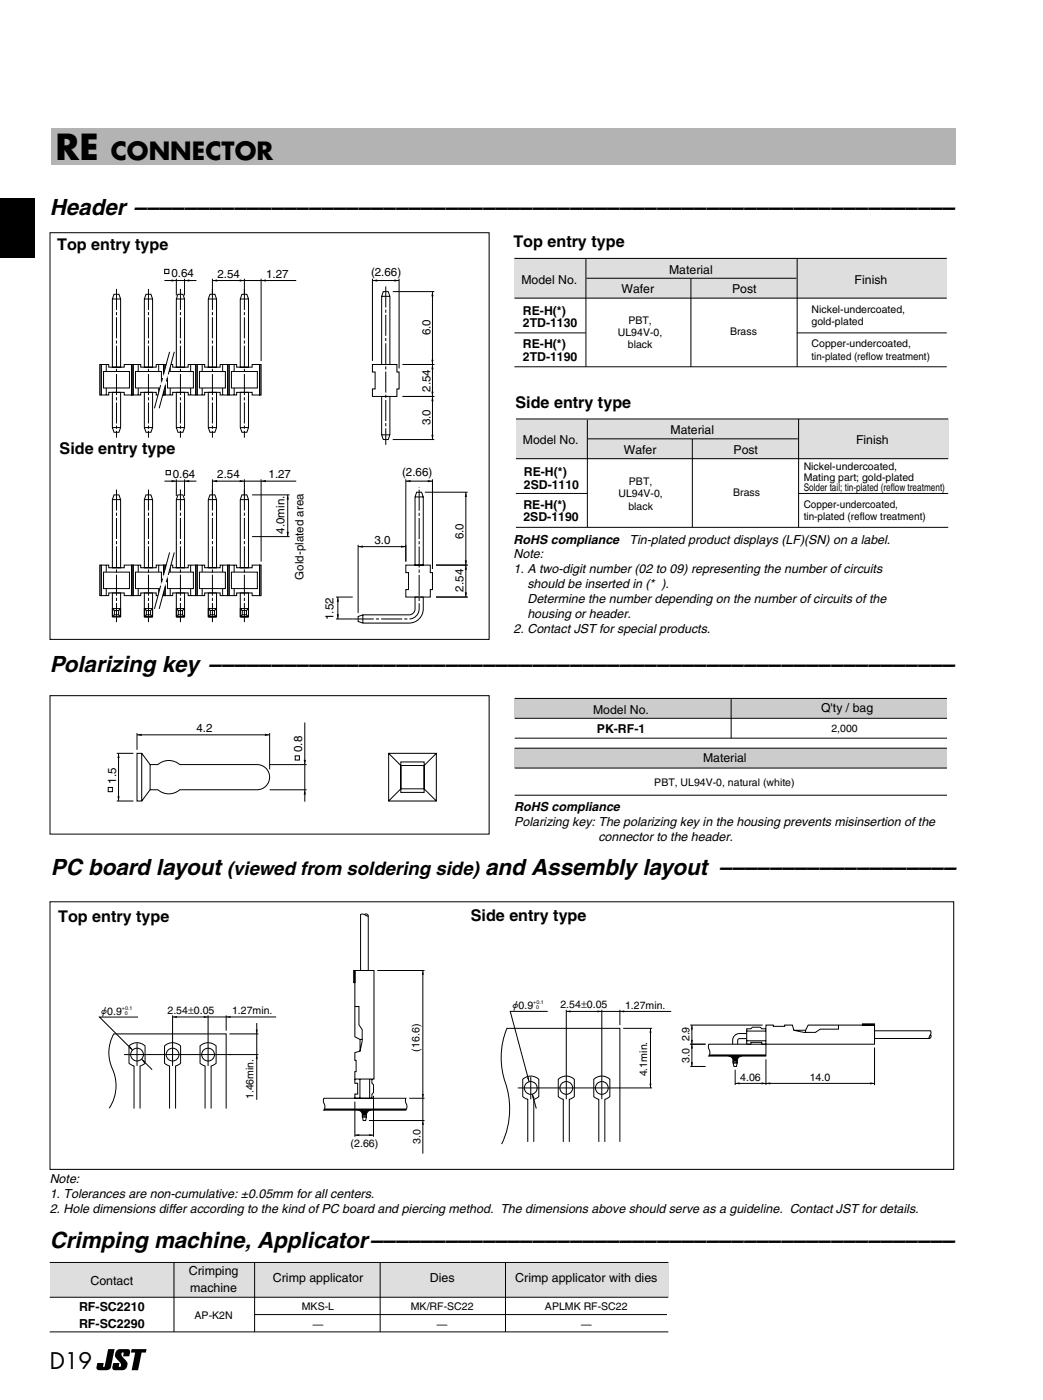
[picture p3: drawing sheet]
<svg xmlns="http://www.w3.org/2000/svg" width="210mm" height="282mm" viewBox="0 0 210 282" stroke-linecap="round" stroke-linejoin="round" font-family="sans-serif">
<path d="M-.1 40h7.1v12h-7.1z" fill-rule="evenodd" fill="#000"/>
<path d="M23.9 151.7l.2 .9h-.5zM27.6 148l.9-.3v.5zM53.3 147.7l1 .3-1 .2zM61.3 159l.3 1h-.5zM61.1 153h.5l-.3 .9zM23.6 160.3h.5l-.2 1zM21.8 271.6h1.3l-.8 3.6a.9 .9 0 0 1-.9 .7h-1.5a.49 .49 0 0 1-.5-.6l.2-.9h1.3l-.1 .8h.2zM23.6 271.8l.5-.2h1.6a.49 .49 0 0 1 .5 .6l-.2 .9h-1.2l.1-.8-.4 .1a1.53 1.53 0 0 0 .8 1.5 1.18 1.18 0 0 1-.6 2h-1.6a.49 .49 0 0 1-.5-.6l.2-.9h1.2l-.1 .8 .4-.1a1.53 1.53 0 0 0-.9-1.5 1.21 1.21 0 0 1 .2-1.8zM26.5 271.6h3l-.1 .7h-.9l-.7 3.6h-1.3l.7-3.6h-.9z" fill="#000"/>
<g fill="none" stroke="#000" stroke-width=".2">
<path d="M10.1 140.1h88.3v27.8h-88.3zM21.8 158.5h.8v.9h-.8zM23.5 151.7h3.4M23.9 151.7v9.6M27.6 151.7h.9v9.6h-.9zM27.6 147.6v3.4M27.6 148h26.7M28.5 151.7l1.7 2.2h1.6a3.4 3.4 0 0 1 4.4 0h15.5a2.54 2.54 0 0 1 2.6 2.6 2.54 2.54 0 0 1-2.6 2.5h-15.5a3.4 3.4 0 0 1-4.4 0h-1.6l-1.7 2.3M30.2 153.9v5.1M54.3 147.6v7.3M54.3 159h7.4M54.3 153.9h7.4"/>
<path d="M59.4 152.2h.9v.8h-.9zM61.3 145.5v15.9M78.2 151.7h9.6v9.6h-9.6zM78.2 151.7l2.5 2.4M80.7 154.1h4.7v4.7h-4.7zM80.7 153.4h4.7v6.1h-4.7zM80.7 158.8l-2.5 2.5M85.4 158.8l2.4 2.5M87.8 151.7l-2.4 2.4M23.5 161.3h3.4"/>
</g>
<g fill="#ccc">
<path d="M103.6 150.6h87v4h-87z"/>
<path d="M103.6 140.6h87v4h-87z"/>
</g>
<g fill="none" stroke="#000" stroke-width=".2">
<path d="M103.6 140.6h87M103.6 144.6h87M103.6 148.6h87M103.6 150.6h87M103.6 154.6h87M147.1 140.7v7.9M103.6 160.1h87M10.1 181.6h181.8v53.8h-181.8zM71.2 195.4h.2v2.4h-.2zM72.6 184.1h.5l1 .3v11h-1.5zM73.3 184.1a.46 .46 0 0 1 .5-.1 .46 .46 0 0 1 .3 .4M75.9 195.4h9.5"/>
<path d="M85.1 195.4v36.9M25 212.3h27M27.6 210.1v4.5M27.8 204.8h-7.8l6.7 6.6M28.5 213.2l2.1 2.2M34.7 204.4v10.2M34.7 204.8h20.9M41.9 204.4v10.2M45.5 204.4v3.1M46.2 208.2h5.8M51.7 206v15.4M71.4 202.7h.8v3.6l.7 1v2.3l-.4 2-1.1 .3v1.6h.3v2.3h-.3v1.5h3.9v-21.9h-3.9v13.4l1.1 .5v2.3"/>
<path d="M71.4 217.3v.8h.6v2.2h-.6v.8h3.5v-.8l.3-.3v-1.6l-.3-.3v-.8M72.4 217.3v3.8M72.5 209.3h.4M74.4 217.3v3.8M104.2 219h27M106.8 216.8v4.5M110.2 203.6h-7.5l3.8 14.2M114 203.3v18M114 203.6h21.1M121.1 203.3v18M124.8 203.3v3.1M125.4 207h5.8"/>
<path d="M130.9 207v12M138.9 210.2h3.1M138.9 214.7h3.1M138.9 206.4h14.6M139.2 206.4v8.3M142.7 210.2h11.4v2.4h-11.5a1.57 1.57 0 0 0 0-1.7zM142.8 212.4h11.3M147.5 213.6h.9l-.2 1.1h-.5zM147.5 213.6h.9v.4h-.9zM147.5 214h.9M148 215.4v3.1M148 218.1h28"/>
<path d="M150.3 208.1h-1.5a1.58 1.58 0 0 0-1.4 2.1M150.3 209.1l-1.7 .1-.1 .3v.7M150.3 209.5h3.8M150.3 207.6h3.8M154.1 207.1h-.8l-.3-.3h-1.6l-.3 .3h-.8v3.1h.8v-.3h2.2v.3h.8M154.1 213.3v5.2M162.1 207.4v.5M168.7 206.4v.8h-3.6l-1 .7h-2.3l-2-.5-.3-1h-1.6v.2h-2.3v-.2h-1.5v3.8h21.9v-3.8h-13.4l-.5 1h-2.3M173.6 206.1h2.4v.3h-2.4zM176 207.5h11.3l.1 .4-.4 1.2h-11zM176 210.9v7.6M187.3 208.3a.46 .46 0 0 1 .1 .5 .46 .46 0 0 1-.4 .3"/>
<path d="M22 223.1a8.4 8.4 0 0 0 .4-8.5 7.7 7.7 0 0 1 .5-6.4h22.6v15M27 223.2v-8.6l-1-.5v-3.5a2.33 2.33 0 0 1 3.2 0v3.5l-1 .5v8.6M34.1 223.2v-8.6l-1-.5v-3.5a2.33 2.33 0 0 1 3.2 0v3.5l-1 .5v8.6M41.3 223.2v-8.6l-1-.5v-3.5a2.33 2.33 0 0 1 3.2 0v3.5l-1 .5v8.6M65.2 221.1h16.5a1.65 1.65 0 0 0 .2 1.5l-.2 .9h-16.5a1.57 1.57 0 0 0-.1-1.7zM65.3 223.3h16.5M71.4 221.8v7.1M71.4 228.5h3.8M72.9 224.5h.9l-.2 1.1h-.5zM72.9 224.5h.9v.4h-.9zM72.9 224.9h.9M74.2 225.6h11.2"/>
<path d="M75.2 220.6v8.3M82.3 221.1h3.1M106.2 229.9v-8.6l-1-.5v-3.5a2.34 2.34 0 0 1 3.2 0v3.5l-1 .5v8.6M107.1 220.3l.8 2.9M113.4 229.9v-8.6l-1.1-.5v-3.5a2.34 2.34 0 0 1 3.3 0v3.5l-1 .5v8.6M120.5 229.9v-8.6l-1-.5v-3.5a2.34 2.34 0 0 1 3.2 0v3.5l-1 .5v8.6M124.8 229.9v-22.9h-22.8a16.1 16.1 0 0 0 .1 12.1 16.4 16.4 0 0 1-1.2 11.3"/>
<circle cx="27.6" cy="212.3" r="1.29"/>
<circle cx="34.7" cy="212.3" r="1.29"/>
<circle cx="41.9" cy="212.3" r="1.29"/>
<circle cx="106.8" cy="219" r="1.29"/>
<circle cx="114" cy="219" r="1.29"/>
<circle cx="121.1" cy="219" r="1.29"/>
</g>
<g fill="#000">
<path d="M85.1 195.4l.2 .9h-.4zM26 211l.2-.3 .5 .8zM28.5 213.2l.7 .5-.2 .3zM34.7 204.8l.9-.2v.4zM41 204.6l.9 .2-.9 .2zM45.5 204.8l.9-.2v.4zM51.5 207.3h.4l-.2 .9zM51.7 212.3l.2 .9h-.4zM106.1 217l.4-.1v.9zM114 203.6l.8-.2v.4zM120.2 203.4l.9 .2-.9 .2zM124.8 203.6l.8-.2v.4z"/>
<path d="M130.7 218.2h.4l-.2 .8zM130.9 207l.2 .9h-.4zM139.2 210.2l.2 .9h-.4zM139.2 206.4l.2 .9h-.4zM139 213.8h.4l-.2 .9zM139 209.4h.4l-.2 .8zM148 218.1l.8-.2v.4zM153.3 217.9l.8 .2-.8 .2zM142.8 212.4h11.3v.2h-11.5zM154.1 218.1l.9-.2v.4zM175.1 217.9l.9 .2-.9 .2zM71.4 228.5l.9-.2v.4z"/>
<path d="M74.3 228.3l.9 .2-.9 .2zM65.3 223.3h16.5l-.1 .2h-16.5zM85.1 225.6l.2 .9h-.4zM84.9 220.2h.4l-.2 .9zM107.1 220.3l.5 .8-.4 .1z"/>
</g>
<path d="M146.6 212.6h2.7a.96 .96 0 0 0-.9 1h-.9a.96 .96 0 0 0-.9-1zM72 223.5h2.7a.96 .96 0 0 0-.9 1h-.9a.96 .96 0 0 0-.9-1z" fill="#000" stroke="#000" stroke-width=".2"/>
<path d="M10.2 25.8h182.1v7.4h-182.1z" fill="#b3b3b3"/>
<path d="M33.1 54.2h.9v.9h-.9zM42.3 59.2h.9l.4 1v13.7h-1.7v-13.7zM39.7 73.4h1.5v.5h3.1v-.5h1.5v6.1h-1.5v-.5h-3.1v.5h-1.5zM40.7 73.4v6.1M41.9 60.2h1.7M44.8 73.4v6.1" fill="none" stroke="#000" stroke-width=".2"/>
<path d="M40.1 74.8h5.3v3.3h-5.3z" fill="#fff"/>
<path d="M35.8 59.2h1l.3 1v13.7h-1.6v-13.7zM33.2 73.4h1.6v.5h3.1v-.5h1.5v6.1h-1.5v-.5h-3.1v.5h-1.6zM34.3 73.4v6.1M35.5 60.2h1.6M38.4 73.4v6.1M40.1 74.8h5.3v3.3h-5.3zM41.9 79h1.7v7.1l-.4 .9h-.9l-.4-.9zM41.9 86.1h1.7" fill="none" stroke="#000" stroke-width=".2"/>
<path d="M42.7 58.2v29.9" fill="none" stroke="#000" stroke-width=".2" stroke-dasharray="4.2 .4 .6 .4" stroke-linecap="butt"/>
<path d="M33.7 74.8h5.2v3.3h-5.2z" fill="#fff"/>
<path d="M29.4 59.2h1l.3 1v13.7h-1.7v-13.7zM26.8 73.4h1.5v.5h3.1v-.5h1.5v6.1h-1.5v-.5h-3.1v.5h-1.5zM27.8 73.4v6.1M29 60.2h1.7M31.9 73.4v6.1M32.9 73.4h.3v6.1h-.3zM33.7 74.8h5.2v3.3h-5.2zM35.5 79h1.6v7.1l-.3 .9h-1l-.3-.9zM39.4 73.4h.3v6.1h-.3zM35.5 86.1h1.6" fill="none" stroke="#000" stroke-width=".2"/>
<path d="M36.3 58.2v29.9" fill="none" stroke="#000" stroke-width=".2" stroke-dasharray="4.2 .4 .6 .4" stroke-linecap="butt"/>
<path d="M27.3 74.8h5.2v3.3h-5.2z" fill="#fff"/>
<path d="M22.9 59.2h1l.4 1v13.7h-1.7v-13.7zM20.4 73.4h1.5v.5h3.1v-.5h1.5v6.1h-1.5v-.5h-3.1v.5h-1.5zM21.4 73.4v6.1M22.6 60.2h1.7M26.5 73.4h.3v6.1h-.3zM27.3 74.8h5.2v3.3h-5.2zM29 79h1.7v7.1l-.3 .9h-1l-.4-.9zM29 86.1h1.7" fill="none" stroke="#000" stroke-width=".2"/>
<path d="M29.9 58.2v29.9" fill="none" stroke="#000" stroke-width=".2" stroke-dasharray="4.2 .4 .6 .4" stroke-linecap="butt"/>
<path d="M20.8 74.8h5.3v3.3h-5.3z" fill="#fff"/>
<path d="M48.7 59.2h1l.3 1v13.7h-1.6v-13.7zM20.1 73.4h.3v6.1h-.3zM20.8 74.8h5.3v3.3h-5.3zM22.6 79h1.7v7.1l-.4 .9h-1l-.3-.9zM46.1 73.4h1.5v.5h3.1v-.5h1.6v6.1h-1.6v-.5h-3.1v.5h-1.5zM47.1 73.4v6.1M48.4 60.2h1.6M52.3 73.4h.2v6.1h-.2zM22.6 86.1h1.7" fill="none" stroke="#000" stroke-width=".2"/>
<path d="M23.4 58.2v29.9" fill="none" stroke="#000" stroke-width=".2" stroke-dasharray="4.2 .4 .6 .4" stroke-linecap="butt"/>
<path d="M46.6 74.8h5.2v3.3h-5.2z" fill="#fff"/>
<path d="M76.8 59.7h1.7M77.1 58.7h1l.4 1v13.7h-1.7v-13.7zM45.8 73.4h.3v6.1h-.3zM46.6 74.8h5.2v3.3h-5.2zM48.4 79h1.6v7.1l-.3 .9h-1l-.3-.9zM75 73.4h4.9v1.5h.4v3.4h-.4v1.5h-4.9v-1.5h.5v-3.4h-.5zM76.8 79.8h1.7v7.7l-.4 1h-1l-.3-1zM48.4 86.1h1.6M76.8 87.5h1.7" fill="none" stroke="#000" stroke-width=".2"/>
<path d="M49.2 58.2v29.9" fill="none" stroke="#000" stroke-width=".2" stroke-dasharray="4.2 .4 .6 .4" stroke-linecap="butt"/>
<path d="M34.1 70.8h1l-3.1 11.4h-.9z" fill="#fff"/>
<g fill="none" stroke="#000" stroke-width=".2">
<path d="M33.1 56.5h6.4M35.5 56.1v3.4M37.1 56.1v3.4M42.7 56.5h16.9M42.7 56.1v3.4M49.2 56.1v3.4M52.5 56.1v16.6M75 56.5h5.3M75 56.1v16.6M79 58.7h8.4M80.3 56.1v18.1M87 58.7v29.8"/>
<path d="M32.3 77.5l-1.2 4.7M32.7 76.1l-.2 .7M33.3 77.5l-1.3 4.7M33.7 76.1l-.2 .7M34.1 70.8l-1.2 4.6M35.1 70.8l-1.2 4.6M81 73.4h6.4M81 79.8h6.4M42.3 99.6h.9l.4 1v13.7h-1.7v-13.7zM79 88.5h8.4M39.7 113.8h1.5v.5h3.1v-.5h1.5v6.1h-1.5v-.5h-3.1v.5h-1.5zM40.7 113.8v6.1"/>
<path d="M41.9 100.6h1.7M44.8 113.8v6.1"/>
</g>
<g fill="#000">
<path d="M34.5 56.3l1 .2-1 .2zM37.1 56.5l1-.2v.4zM42.7 56.5l1-.2v.4zM48.2 56.3l1 .2-1 .2zM52.5 56.5l1-.2v.4zM75 56.5l.9-.2v.4zM79.4 56.3l.9 .2-.9 .2zM87 58.7l.3 1h-.5zM87 73.4l.3 .9h-.5zM86.8 72.4h.5l-.3 1zM86.8 78.9h.5l-.3 .9zM87 79.8l.3 1h-.5z"/>
<path d="M86.8 87.5h.5l-.3 1z"/>
</g>
<path d="M77.6 57.7v31.9" fill="none" stroke="#000" stroke-width=".2" stroke-dasharray="4.2 .4 .6 .4" stroke-linecap="butt"/>
<path d="M40.1 115.2h5.3v3.3h-5.3z" fill="#fff"/>
<path d="M35.8 99.6h1l.3 1v13.7h-1.6v-13.7zM33.2 113.8h1.6v.5h3.1v-.5h1.5v6.1h-1.5v-.5h-3.1v.5h-1.6zM34.3 113.8v6.1M35.5 100.6h1.6M38.4 113.8v6.1M40.1 115.2h5.3v3.3h-5.3zM41.9 119.4h1.7v4.8h-1.7z" fill="none" stroke="#000" stroke-width=".2"/>
<path d="M42.7 98.6v26.7" fill="none" stroke="#000" stroke-width=".2" stroke-dasharray="4.2 .4 .6 .4" stroke-linecap="butt"/>
<path d="M33.7 115.2h5.2v3.3h-5.2z" fill="#fff"/>
<path d="M29.4 99.6h1l.3 1v13.7h-1.6v-13.7zM26.8 113.8h1.5v.5h3.1v-.5h1.5v6.1h-1.5v-.5h-3.1v.5h-1.5zM27.8 113.8v6.1M29.1 100.6h1.6M31.9 113.8v6.1M32.9 113.8h.3v6.1h-.3zM33.7 115.2h5.2v3.3h-5.2zM35.5 119.4h1.6v4.8h-1.6zM39.4 113.8h.3v6.1h-.3z" fill="none" stroke="#000" stroke-width=".2"/>
<path d="M36.3 98.6v26.7" fill="none" stroke="#000" stroke-width=".2" stroke-dasharray="4.2 .4 .6 .4" stroke-linecap="butt"/>
<path d="M27.3 115.2h5.2v3.3h-5.2z" fill="#fff"/>
<path d="M22.9 99.6h1l.4 1v13.7h-1.7v-13.7zM20.4 113.8h1.5v.5h3.1v-.5h1.5v6.1h-1.5v-.5h-3.1v.5h-1.5zM21.4 113.8v6.1M22.6 100.6h1.7M26.5 113.8h.3v6.1h-.3zM27.3 115.2h5.2v3.3h-5.2zM29.1 119.4h1.6v4.8h-1.6z" fill="none" stroke="#000" stroke-width=".2"/>
<path d="M29.9 98.6v26.7" fill="none" stroke="#000" stroke-width=".2" stroke-dasharray="4.2 .4 .6 .4" stroke-linecap="butt"/>
<path d="M20.8 115.2h5.3v3.3h-5.3z" fill="#fff"/>
<path d="M48.7 99.6h1l.3 1v13.7h-1.6v-13.7zM20.1 113.8h.3v6.1h-.3zM20.8 115.2h5.3v3.3h-5.3zM22.6 119.4h1.7v4.8h-1.7zM46.1 113.8h1.5v.5h3.1v-.5h1.6v6.1h-1.6v-.5h-3.1v.5h-1.5zM47.1 113.8v6.1M48.4 100.6h1.6M52.3 113.8h.2v6.1h-.2z" fill="none" stroke="#000" stroke-width=".2"/>
<path d="M23.4 98.6v26.7" fill="none" stroke="#000" stroke-width=".2" stroke-dasharray="4.2 .4 .6 .4" stroke-linecap="butt"/>
<path d="M46.6 115.2h5.2v3.3h-5.2z" fill="#fff"/>
<path d="M83.9 99.1h.9l.4 1v13.7h-1.7v-13.7zM45.8 113.8h.3v6.1h-.3zM46.6 115.2h5.2v3.3h-5.2zM48.4 119.4h1.6v4.8h-1.6zM81.7 113.8h4.9v1.5h.4v3.4h-.4v1.5h-4.9v-1.5h.5v-3.4h-.5zM83.5 100.1h1.7" fill="none" stroke="#000" stroke-width=".2"/>
<path d="M49.2 98.6v26.7" fill="none" stroke="#000" stroke-width=".2" stroke-dasharray="4.2 .4 .6 .4" stroke-linecap="butt"/>
<path d="M34.1 111.2h1l-3.1 11.4h-.9z" fill="#fff"/>
<g fill="none" stroke="#000" stroke-width=".2">
<path d="M10.1 46.9h88.3v81.8h-88.3zM33.1 96.9h6.4M33.4 94.7h.9v.9h-.9zM35.5 96.5v3.4M37.1 96.5v3.4M42.7 96.9h16.9M42.7 96.5v3.4M49.2 96.5v3.4M50.7 99.6h7.6M52.5 96.5v16.6M57.9 99.6v8.4M81.7 96.9h5.3"/>
<path d="M81.7 96.5v16.6M85.5 99.1h8.6M87 96.5v18.1M93.8 99.1v21.1M32.3 117.9l-1.2 4.7M32.7 116.5l-.2 .7M33.3 117.9l-1.3 4.7M33.7 116.5l-.2 .7M34.1 111.2l-1.2 4.6M35.1 111.2l-1.2 4.6M50.7 108h7.6M72.1 109.7v13.7"/>
<path d="M72.1 110.1h9.6M87.7 113.8h6.4M22.6 122.5h1.7v1.7h-1.7zM22.6 122.5l.4 .4M23 122.9h.9v.9h-.9zM23 123.8l-.4 .4M23.9 123.8l.4 .4M24.3 122.5l-.4 .4M29.1 122.5h1.6v1.7h-1.6zM29.1 122.5l.3 .4M29.4 122.9h.9v.9h-.9zM29.4 123.8l-.4 .4h1.7l-.4-.4"/>
<path d="M30.7 122.5l-.4 .4M35.5 122.5h1.6v1.7h-1.6zM35.5 122.5l.4 .4M35.9 122.9h.8v.9h-.8zM35.9 123.8l-.4 .4h1.6l-.4-.4M37.1 122.5l-.4 .4M41.9 122.5h1.7v1.7h-1.7zM41.9 122.5l.4 .4M42.3 122.9h.9v.9h-.9zM42.3 123.8l-.4 .4h1.7l-.4-.4M43.6 122.5l-.4 .4M48.4 122.5h1.6v1.7h-1.6z"/>
<path d="M48.4 122.5l.4 .4M48.8 122.9h.8v.9h-.8zM48.8 123.8l-.4 .4h1.6l-.4-.4M50 122.5l-.4 .4M67.6 120.2h3.4M67.6 124.6h3.4M68 120.2v4.4M72.1 124.1l.9-.3h9.3a1.2 1.2 0 0 0 1.2-1.2v-2.4h1.7a5.1 5.1 0 0 1-.6 4.2 2.85 2.85 0 0 1-2.3 1.1h-9.3l-.9-.4zM73 123.8v1.7M87.7 120.2h6.4"/>
</g>
<path d="M71 124.6h11.3a2.03 2.03 0 0 0 2.1-2v-24.5" fill="none" stroke="#000" stroke-width=".2" stroke-dasharray="4.2 .4 .6 .4" stroke-linecap="butt"/>
<g fill="#000">
<path d="M34.5 96.6l1 .3-1 .2zM37.1 96.9l1-.2v.4zM42.7 96.9l1-.3v.5zM48.2 96.7l1 .2-1 .2zM52.5 96.9l1-.2v.4zM81.7 96.9l.9-.3v.5zM86.1 96.7l.9 .2-.9 .2zM57.9 99.6l.2 1h-.4zM57.7 107.1h.4l-.2 .9zM72.1 110.1l.9-.3v.5zM80.7 109.8l1 .3-1 .2zM93.8 99.1l.2 1h-.5z"/>
<path d="M93.8 113.8l.2 .9h-.5zM93.5 112.8h.5l-.2 1zM93.5 119.3h.5l-.2 .9zM68 120.2l.2 1h-.4zM67.8 123.7h.4l-.2 .9z"/>
</g>
<path d="M103.5 52h87v8h-87z" fill="#dedede"/>
<path d="M103.5 52h87M117.9 52.2v21.6M118 56h42.3M139 56.1v17.7M160.4 52v21.8M103.5 60h87M103.5 67h14.4M103.5 73.8h87M160.3 67h30.2" fill="none" stroke="#000" stroke-width=".2"/>
<path d="M103.8 84.4h87v8h-87z" fill="#dedede"/>
<path d="M103.8 84.4h87M103.8 92.4h87M103.8 99.4h14.4M118.2 84.5v21.6M118.3 88.4h42.3M139.3 88.4v17.7M160.6 99.4h30.2M160.7 84.4v21.7M103.8 106.2h87" fill="none" stroke="#000" stroke-width=".2"/>
<path d="M10 254.2h124.5v7h-124.5z" fill-rule="evenodd" fill="#dedede"/>
<path d="M10 254.2h124.5M35 254.2v14M51.2 254.2v14M76.5 254.2v14M101.7 254.2v14M10 261.2h124.5M10 268.2h124.5M51.2 264.7h83" fill="none" stroke="#000" stroke-width=".2"/>
<text font-size="7.1" x="11.2" y="32.2">RE</text>
<text font-size="4.9" x="22.3" y="32.2">CONNECTOR</text>
<g font-size="4.5">
<text x="10" y="43.2">Header ––––––––––––––––––––––––––––––––––––––––––––––––––––––––––––––––––</text>
<text x="10" y="135.2">Polarizing key ––––––––––––––––––––––––––––––––––––––––––––––––––––––––––––</text>
<text x="10.2" y="176.2">PC board layout</text>
<text x="97.6" y="176.2">and Assembly layout –––––––––––––––––––</text>
<text x="10" y="251.2">Crimping machine, Applicator–––––––––––––––––––––––––––––––––––––––––––––––</text>
<text x="10" y="275.7">D19</text>
</g>
<text font-size="3.8" x="45.7" y="176.2">(viewed from soldering side)</text>
<g font-size="3.2">
<text x="11.5" y="50.3">Top entry type</text>
<text x="103.3" y="49.8">Top entry type</text>
<text x="103.7" y="82.1">Side entry type</text>
<text x="12" y="91.4">Side entry type</text>
<text x="11.7" y="185.6">Top entry type</text>
<text x="94.7" y="185.4">Side entry type</text>
</g>
<g font-size="2.5">
<text x="104.9" y="57.2">Model No.</text>
<text x="125.1" y="59">Wafer</text>
<text x="134.7" y="55.1">Material</text>
<text x="147.3" y="59">Post</text>
<text x="172" y="57.2">Finish</text>
<text x="105.2" y="63.4">RE-H(*)</text>
<text x="105.2" y="65.9">2TD-1130</text>
<text x="105.2" y="70.1">RE-H(*)</text>
<text x="105.2" y="72.6">2TD-1190</text>
<text x="105.2" y="89.5">Model No.</text>
<text x="134.9" y="87.5">Material</text>
<text x="172.3" y="89.5">Finish</text>
<text x="105.4" y="95.9">RE-H(*)</text>
<text x="125.5" y="91.3">Wafer</text>
<text x="147.6" y="91.3">Post</text>
<text x="105.4" y="98.4">2SD-1110</text>
<text x="105.3" y="102.4">RE-H(*)</text>
<text x="105.3" y="104.9">2SD-1190</text>
<text x="103.4" y="109.4">RoHS compliance</text>
<text x="103.4" y="112.4">Note:</text>
<text x="126.7" y="109.4">Tin-plated product displays (LF)(SN) on a label.</text>
<text x="103.4" y="115.4">1. A two-digit number (02 to 09) representing the number of circuits</text>
<text x="106.1" y="118.4">should be inserted in (* ).</text>
<text x="106.1" y="121.4">Determine the number depending on the number of circuits of the</text>
<text x="106.1" y="124.4">housing or header.</text>
<text x="103.4" y="127.4">2. Contact JST for special products.</text>
<text x="119.3" y="143.7">Model No.</text>
<text x="165.2" y="143.4">Q'ty / bag</text>
<text x="120.1" y="147.5">PK-RF-1</text>
<text x="141.5" y="153.5">Material</text>
<text x="103.5" y="163.3">RoHS compliance</text>
<text x="103.5" y="166.3">Polarizing key: The polarizing key in the housing prevents misinsertion of the</text>
<text x="120.4" y="169.3">connector to the header.</text>
<text x="10" y="238.3">Note:</text>
<text x="10" y="241.3">1. Tolerances are non-cumulative: ±0.05mm for all centers.</text>
<text x="10" y="244.3">2. Hole dimensions differ according to the kind of PC board and piercing method. The dimensions above should serve as a guideline. Contact JST for details.</text>
<text x="38" y="256.7">Crimping</text>
<text x="15.9" y="263.9">RF-SC2210</text>
<text x="18.2" y="258.7">Contact</text>
<text x="38.3" y="260.2">machine</text>
<text x="54.9" y="258.1">Crimp applicator</text>
<text x="86.5" y="258.1">Dies</text>
<text x="103.7" y="258.1">Crimp applicator with dies</text>
<text x="15.9" y="267.4">RF-SC2290</text>
</g>
<g font-size="2.3">
<text x="34.5" y="55.7">0.64</text>
<text x="43.8" y="55.9">2.54</text>
<text x="53.6" y="55.9">1.27</text>
<text x="74.7" y="55.5">(2.66)</text>
<text x="86.6" y="67.5" transform="rotate(-90 86.6 67.5)">6.0</text>
<text x="86.6" y="78.8" transform="rotate(-90 86.6 78.8)">2.54</text>
<text x="86.6" y="85.6" transform="rotate(-90 86.6 85.6)">3.0</text>
<text x="80.9" y="95.8">(2.66)</text>
<text x="34.8" y="96.2">0.64</text>
<text x="43.7" y="96.3">2.54</text>
<text x="54.1" y="96.3">1.27</text>
<text x="57.3" y="107.5" transform="rotate(-90 57.3 107.5)">4.0min.</text>
<text x="75.4" y="109.6">3.0</text>
<text x="93.3" y="108.6" transform="rotate(-90 93.3 108.6)">6.0</text>
<text x="61.1" y="116.7" transform="rotate(-90 61.1 116.7)">Gold-plated area</text>
<text x="93.3" y="119.1" transform="rotate(-90 93.3 119.1)">2.54</text>
<text x="67.1" y="124.8" transform="rotate(-90 67.1 124.8)">1.52</text>
<text x="39.5" y="147.4">4.2</text>
<text x="60.8" y="151.4" transform="rotate(-90 60.8 151.4)">0.8</text>
<text x="23.4" y="157.8" transform="rotate(-90 23.4 157.8)">1.5</text>
</g>
<g font-size="2.1">
<text x="126.5" y="65.2">PBT,</text>
<text x="163.3" y="63.1">Nickel-undercoated,</text>
<text x="163.3" y="65.5">gold-plated</text>
<text x="124.3" y="67.6">UL94V-0,</text>
<text x="126.3" y="70.1">black</text>
<text x="146.9" y="67.5">Brass</text>
<text x="163.3" y="69.9">Copper-undercoated,</text>
<text x="163.3" y="72.4">tin-plated (reflow treatment)</text>
<text x="161.7" y="94.7">Nickel-undercoated,</text>
<text x="124.5" y="100.2">UL94V-0,</text>
<text x="126.6" y="97.7">PBT,</text>
<text x="147.6" y="99.8">Brass</text>
<text x="161.7" y="96.8">Mating part; gold-plated</text>
<text x="161.7" y="98.9">Solder tail; tin-plated (reflow treatment)</text>
<text x="126.5" y="102.6">black</text>
<text x="161.7" y="102.3">Copper-undercoated,</text>
<text x="161.7" y="104.7">tin-plated (reflow treatment)</text>
<text x="167.3" y="147.4">2,000</text>
<text x="131.7" y="158.2">PBT, UL94V-0, natural (white)</text>
<text x="102.6" y="202.9">φ0.9</text>
<text x="112.8" y="202.9">2.54±0.05</text>
<text x="125.8" y="203.1">1.27min.</text>
<text x="19.9" y="204.1">φ0.9</text>
<text x="33.7" y="204.2">2.54±0.05</text>
<text x="46.7" y="204.1">1.27min.</text>
<text x="84.4" y="211.7" transform="rotate(-90 84.4 211.7)">(16.6)</text>
<text x="138.7" y="214" transform="rotate(-90 138.7 214)">3.0 2.9</text>
<text x="51" y="221.3" transform="rotate(-90 51 221.3)">1.46min.</text>
<text x="130.2" y="216.7" transform="rotate(-90 130.2 216.7)">4.1min.</text>
<text x="149" y="217.7">4.06</text>
<text x="163" y="217.7">14.0</text>
<text x="70.6" y="230.9">(2.66)</text>
<text x="84.6" y="230.2" transform="rotate(-90 84.6 230.2)">3.0</text>
<text x="60.8" y="263.8">MKS-L</text>
<text x="82.7" y="263.8">MK/RF-SC22</text>
<text x="109.7" y="263.8">APLMK RF-SC22</text>
<text x="39.2" y="265.5">AP-K2N</text>
<text x="62.9" y="267.3">—</text>
<text x="87.9" y="267.3">—</text>
<text x="116.9" y="267.3">—</text>
</g>
<g font-size="1.1">
<text x="24.6" y="203.4">+0.1</text>
<text x="107.3" y="202.2">+0.1</text>
<text x="107.9" y="203.2">0</text>
<text x="25.1" y="204.4">0</text>
</g>
</svg>
